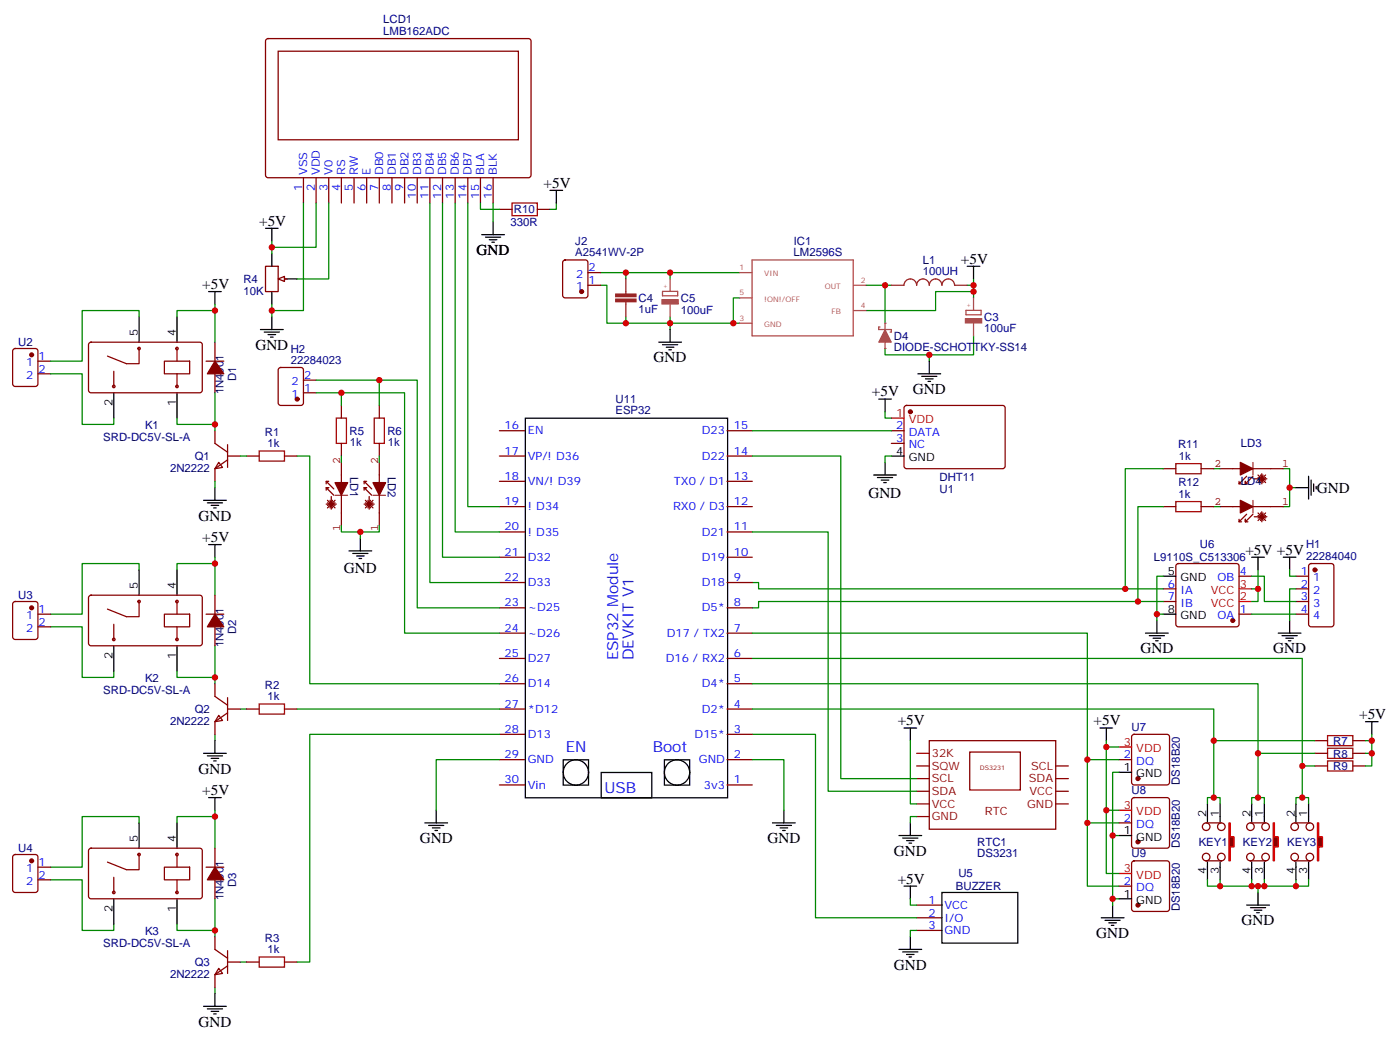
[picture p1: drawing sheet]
<svg xmlns="http://www.w3.org/2000/svg" width="391mm" height="291mm" viewBox="0 0 391 291" stroke-linecap="round" stroke-linejoin="round" font-family="sans-serif">
<g fill="none" stroke="#870000" stroke-width=".35">
<path d="M74.3 11l.5-.2h72.9l.5 .7-.1 37.6-.6 .5-73-.1-.4-.6v-37.4zM77.6 14.3h67v24.7h-67zM84.7 49.6v7M88.2 49.6v7M91.7 49.6v7M95.2 49.6v7M98.8 49.6v7M102.3 49.6v7M105.8 49.6v7M109.4 49.6v7M112.9 49.6v7M116.4 49.6v7"/>
<path d="M119.9 49.6v7M123.5 49.6v7M127 49.6v7M130.5 49.6v7M134.1 49.6v7M137.6 49.6v7M74.1 74.3h3.5v7h-3.5zM78.3 77.8h1.8M3.8 97.4l.4-.2h5.7l.6 .4 .1 9.5-.5 .6-5.9 .1-.6-.5-.1-9.4zM24.9 95.6l.5-.2 30.6 .1 .4 .6v13l-.7 .4h-30.6l-.4-.7v-12.7zM38.8 97.2v4.2h-3.5l-5.3-2.1M49.4 97.2v3.5"/>
<path d="M60 95.4v5.3M10.6 100.7h3.5M10.6 104.2h3.5M31.7 103.5v4.3M45.9 100.7h7v3.5h-7zM49.4 104.2v3.6M57.5 100.7h4.9M60 104.2v5.3M252.5 113.3l.4-.2h27.1l.5 .7-.1 16.5-.6 .4-27.1-.1-.5-.6v-16.2zM60 120.1v3.5l3.5 2.5M61 128.9l1.1 1.5-2.1 .3zM63.5 128.2l-3.5 2.5v3.5"/>
<path d="M63.5 127.2h3.5M63.5 124v6.4M68.8 127.2h3.5M79.4 127.2h3.5M248.7 120.1h3.5M248.7 123.6h3.5M328.3 157.4l.5-.2h16.2l.5 .2 .2 .5v16.2l-.2 .5-.5 .2h-16.2l-.5-.2-.2-.5v-16.2zM365.4 157.4l.4-.2h5.7l.6 .4 .1 16.5-.5 .6-5.9 .1-.6-.5-.1-16.4zM3.8 168l.4-.3h5.7l.6 .5 .1 9.4-.5 .7h-5.9l-.6-.4-.1-9.4zM10.6 171.3h3.5M10.6 174.8h3.5M24.9 166.2l.5-.2h30.6l.4 .7v13l-.7 .4-30.6-.1-.4-.6v-12.7z"/>
<path d="M31.7 174.1v4.2M38.8 167.7v4.3h-3.5l-5.3-2.1M45.9 171.3h7v3.5h-7zM49.4 167.7v3.6M49.4 174.8v3.5M57.5 171.3h4.9M60 166v5.3M60 174.8v5.3M324.6 164.2h3.5M324.6 167.7h3.5M345.7 171.3h3.5M345.7 160.7h3.5"/>
<path d="M361.6 171.3h3.5M361.6 160.7h3.5M361.6 164.2h3.5M361.6 167.7h3.5M60 190.7v3.5l3.5 2.5M61 199.5l1.1 1.4-2.1 .4zM63.5 198.8l-3.5 2.5v3.5M63.5 194.6v6.3M63.5 197.7h3.5M68.8 197.7h3.5M79.4 197.7h3.5M259.3 206.6h35.3v24.6h-35.3z"/>
<path d="M270.6 209.7h14.1v10.6h-14.1zM312.2 211.8h3.5M316 205l.4-.2h9.2l.5 .2 .2 .5v12.7l-.2 .5-.5 .2h-9.2l-.5-.2-.2-.5v-12.7zM3.8 238.5l.4-.2h5.7l.6 .4 .1 9.5-.5 .6-5.9 .1-.6-.5-.1-9.4zM24.9 236.7l.5-.2 30.6 .1 .4 .6v13l-.7 .4h-30.6l-.4-.7v-12.7zM38.8 238.3v4.2h-3.5l-5.3-2.1M49.4 238.3v3.5M60 236.5v5.3M10.6 241.8h3.5M10.6 245.4h3.5M31.7 244.7v4.2M45.9 241.8h7v3.6h-7z"/>
<path d="M49.4 245.4v3.5M57.5 241.8h4.9M60 245.4v5.2M255.8 252.4h7M255.8 255.9h7M255.8 259.5h7M60 261.2v3.6l3.5 2.4M61 270.1l1.1 1.4-2.1 .3zM63.5 269.3l-3.5 2.5v3.5M63.5 265.1v6.4M63.5 268.3h3.5M68.8 268.3h3.5"/>
<path d="M79.4 268.3h3.5"/>
<circle cx="38.8" cy="97.2" r=".35"/>
<circle cx="49.4" cy="97.2" r=".35"/>
<circle cx="31.7" cy="107.8" r=".35"/>
<circle cx="49.4" cy="107.8" r=".35"/>
<circle cx="31.7" cy="178.3" r=".35"/>
<circle cx="38.8" cy="167.7" r=".35"/>
<circle cx="49.4" cy="167.7" r=".35"/>
<circle cx="49.4" cy="178.3" r=".35"/>
<circle cx="38.8" cy="238.3" r=".35"/>
<circle cx="49.4" cy="238.3" r=".35"/>
<circle cx="31.7" cy="248.9" r=".35"/>
<circle cx="49.4" cy="248.9" r=".35"/>
</g>
<g fill="#870000" stroke="#870000" stroke-width=".35">
<path d="M60 100.7l2.4 3.5h-4.5z"/>
<path d="M60 171.3l2.4 3.5h-4.5z"/>
<path d="M60 241.8l2.4 3.6h-4.5z"/>
<circle cx="254" cy="114.8" r=".53"/>
<circle cx="8.8" cy="99" r=".53"/>
<circle cx="8.8" cy="169.5" r=".53"/>
<circle cx="8.8" cy="240.1" r=".53"/>
<circle cx="344" cy="173" r=".53"/>
<circle cx="366.9" cy="158.9" r=".53"/>
<circle cx="317.5" cy="217.1" r=".53"/>
</g>
<path d="M248.7 116.6h3.5M345.7 167.7h3.5M345.7 164.2h3.5M312.2 208.3h3.5" fill="none" stroke="#f00" stroke-width=".35"/>
<g fill="none" stroke="#000" stroke-width=".35">
<path d="M75.8 70.7v3.6M79.4 77.8h3.5M38.8 88.4v7M49.4 88.4v7M58.2 81.3h3.5M60 81.3v3.5M75.8 81.3v3.5M31.7 109.5v7.1M49.4 109.5v7.1M245.2 111.3h3.5M246.9 111.3v3.5M56.8 139.5h6.3"/>
<path d="M60 136v3.5M243.8 132.5h6.3M244.8 133.2h4.3M245.9 133.9h2.1M246.6 134.6h.7M246.9 128.9v3.6M248.7 127.2h3.5M38.8 158.9v7.1M49.4 158.9v7.1M57.9 140.2h4.2M58.2 151.9h3.5M58.9 140.9h2.1"/>
<path d="M59.6 141.6h.7M60 151.9v3.5M324.6 160.7h3.5M324.6 171.3h3.5M31.7 180.1v7M49.4 180.1v7M56.8 210.1h6.3M57.9 210.8h4.2M58.9 211.5h2.1M59.6 212.2h.7M60 206.6v3.5M312.2 215.4h3.5"/>
<path d="M38.8 229.5v7M49.4 229.5v7M58.2 222.4h3.5M60 222.4v3.6M31.7 250.6v7.1M49.4 250.6v7.1M262.8 248.9h21.2v14.1h-21.2zM60 277.1v3.5M56.8 280.6h6.3M57.9 281.3h4.2M58.9 282h2.1M59.6 282.8h.7"/>
</g>
<g fill="none" stroke="#008700" stroke-width=".35">
<path d="M38.8 88.4v-1.8h-15.9v14.1h-8.8M49.4 88.4v-1.8h10.6v8.8M60 84.8v1.8M14.1 104.2h8.8v14.2h8.8v-1.8M60 109.5v8.9h-10.6v-1.8M60 118.4v1.7M246.9 114.8v1.8h1.8M60 134.2v1.8M67 127.2h1.8M248.7 127.2h-1.8v1.7M38.8 158.9v-1.7h-15.9v14.1h-8.8M49.4 158.9v-1.7h10.6v8.8"/>
<path d="M60 155.4v1.8M14.1 174.8h8.8v14.1h8.8v-1.8M60 180.1v8.8h-10.6v-1.8M60 188.9v1.8M67 197.7h1.8M60 204.8v1.8M38.8 229.5v-1.8h-15.9v14.1h-8.8M49.4 229.5v-1.8h10.6v8.8M60 226v1.7M14.1 245.4h8.8v14.1h8.8v-1.8M60 250.6v8.9h-10.6v-1.8M60 259.5v1.7"/>
<path d="M60 275.3v1.8M67 268.3h1.8"/>
</g>
<path d="M72.3 125.8h7.1v2.8h-7.1zM72.3 196.3h7.1v2.8h-7.1zM72.3 266.9h7.1v2.8h-7.1z" fill="none" stroke="#a10000" stroke-width=".35"/>
<path d="M255.8 217.1h3.5M255.8 210.1h3.5M255.8 213.6h3.5M294.6 217.1h3.5M294.6 213.6h3.5M255.8 220.7h3.5M255.8 224.2h3.5M255.8 227.7h3.5M294.6 220.7h3.5M294.6 224.2h3.5" fill="none" stroke="#900" stroke-width=".35"/>
<path d="M77.6 77.8l1.8-.7v1.4z" fill="#f0f0f0" stroke="#870000" stroke-width=".35"/>
<g fill="#850000" stroke="#850000" stroke-width=".35">
<path d="M93.5 134.6h3.5l-1.8 3.5z"/>
<path d="M104.1 134.6h3.5l-1.8 3.5z"/>
</g>
<g fill="none" stroke="#850000" stroke-width=".35">
<path d="M91 136.7v-.7h.7h-.7l2.1 2.1M91 134.2v.7M91.4 139.5l2.1 2.1M91.7 134.2h-.7l2.1 2.1M92.1 139.5l.7 2.1M92.4 138.5v3.5M92.8 139.5l-.7 2.1M93.5 139.5l-2.1 2.1M95.2 128.9v17.7M101.6 136.7v-.7h.7h-.7l2.1 2.1M101.6 134.2v.7M102 139.5l2.1 2.1"/>
<path d="M102.3 134.2h-.7l2.1 2.1M102.7 139.5l.7 2.1M103 138.5v3.5M103.4 139.5l-.7 2.1M104.1 139.5l-2.1 2.1M105.8 128.9v17.7M91 140.6h2.8M91.4 140.2l2.1 .7M93.5 140.2l-2.1 .7M101.6 140.6h2.8M102 140.2l2.1 .7M104.1 140.2l-2.1 .7"/>
</g>
<path d="M93.5 138.1h3.5M104.1 138.1h3.5" fill="none" stroke="#850000" stroke-width=".28"/>
<path d="M77.8 102.7l.5-.2h5.7l.6 .4 .1 9.5-.5 .6-5.9 .1-.6-.5-.1-9.4zM84.7 109.5h3.5M84.7 106h3.5M95.2 113.1v3.5M105.8 113.1v3.5M95.2 123.6v3.6M105.8 123.6v3.6" fill="none" stroke="#870000" stroke-width=".35"/>
<circle cx="82.9" cy="111.3" r=".53" fill="#870000" stroke="#870000" stroke-width=".35"/>
<path d="M93.8 116.6h2.9v7h-2.9zM104.4 116.6h2.8v7h-2.8z" fill="none" stroke="#a10000" stroke-width=".35"/>
<path d="M88.2 109.5h7v3.6M88.2 106h17.6v7.1M95.2 127.2v1.7M105.8 127.2v1.7M95.2 146.6v1.7h10.6v-1.7M100.5 148.3v1.8" fill="none" stroke="#008700" stroke-width=".35"/>
<path d="M97.4 153.6h6.3M98.4 154.3h4.3M99.5 155h2.1M100.2 155.8h.7M100.5 150.1v3.5M336.9 224.2v3.5M340.4 224.2v3.5" fill="none" stroke="#000" stroke-width=".35"/>
<path d="M342.9 229.5h.4v3.9h1v2.8h-1v3.9h-.4z" fill="#870000" stroke="#f00" stroke-width=".35"/>
<g fill="none" stroke="#870000" stroke-width=".35">
<path d="M336.5 229.5h4.3M336.5 240.1h4.3"/>
<circle cx="336.5" cy="230.5" r="1.06"/>
<circle cx="336.5" cy="239" r="1.06"/>
<circle cx="340.8" cy="230.5" r="1.06"/>
<circle cx="340.8" cy="239" r="1.06"/>
</g>
<path d="M336.9 227.7v1.4M340.4 227.7v1.4M349.2 224.2v3.5M352.8 224.2v3.5M336.9 240.4v5M340.4 240.4v5" fill="none" stroke="#000" stroke-width=".35"/>
<path d="M355.2 229.5h.4v3.9h1.1v2.8h-1.1v3.9h-.4z" fill="#870000" stroke="#f00" stroke-width=".35"/>
<g fill="none" stroke="#870000" stroke-width=".35">
<path d="M348.9 229.5h4.2M348.9 240.1h4.2"/>
<circle cx="348.9" cy="230.5" r="1.06"/>
<circle cx="348.9" cy="239" r="1.06"/>
<circle cx="353.1" cy="230.5" r="1.06"/>
<circle cx="353.1" cy="239" r="1.06"/>
</g>
<path d="M349.2 227.7v1.4M352.8 227.7v1.4M361.6 224.2v3.5M365.1 224.2v3.5M349.2 240.4v5M352.8 240.4v5" fill="none" stroke="#000" stroke-width=".35"/>
<path d="M367.6 229.5h.3v3.9h1.1v2.8h-1.1v3.9h-.3z" fill="#870000" stroke="#f00" stroke-width=".35"/>
<g fill="none" stroke="#870000" stroke-width=".35">
<path d="M139.3 58.4h3.6M149.9 58.4h3.6M366.9 206.6h3.5M366.9 210.1h3.5M366.9 213.6h3.5M377.5 206.6h3.5M377.5 210.1h3.5M377.5 213.6h3.5M312.2 229.5h3.5M316 222.6l.4-.2h9.2l.5 .2 .2 .5v12.7l-.2 .5-.5 .2h-9.2l-.5-.2-.2-.5v-12.7zM361.2 229.5h4.3M312.2 247.1h3.5"/>
<path d="M316 240.3l.4-.2h9.2l.5 .2 .2 .5v12.7l-.2 .5-.5 .2h-9.2l-.5-.3-.2-.4v-12.7zM361.2 240.1h4.3"/>
<circle cx="361.2" cy="230.5" r="1.06"/>
<circle cx="361.2" cy="239" r="1.06"/>
<circle cx="365.5" cy="230.5" r="1.06"/>
<circle cx="365.5" cy="239" r="1.06"/>
</g>
<g fill="none" stroke="#000" stroke-width=".35">
<path d="M153.5 53.1h3.5M155.2 53.1v3.5M74.1 63.7h3.5M75.8 63.7v3.5M134.4 65.4h6.4M135.5 66.1h4.2M136.5 66.9h2.1M137.2 67.6h.7M137.6 61.9v3.5M72.7 91.9h6.3M73.7 92.6h4.3M74.8 93.3h2.1"/>
<path d="M75.5 94h.7M75.8 88.4v3.5M183.8 95.4h6.3M184.9 96.1h4.2M185.9 96.8h2.1M186.6 97.5h.7M187 91.9v3.5M256.1 104.2h6.4M257.2 105h4.2M258.2 105.7h2.1M258.9 106.4h.7M259.3 100.7v3.5"/>
<path d="M349.2 155.4h3.6M351 155.4v3.5M358.1 155.4h3.5M359.8 155.4v3.5M319.6 176.6h6.4M320.7 177.3h4.2M321.7 178h2.1M322.4 178.7h.7M322.8 173v3.6M356.7 176.6h6.3M357.7 177.3h4.2M358.8 178h2.1"/>
<path d="M359.5 178.7h.7M359.8 173v3.6M252.2 203h3.6M254 203v3.6M306.9 203h3.5M308.7 203v3.6M381 201.3h3.5M382.8 201.3v3.5M250.8 233h6.4M251.9 233.7h4.2M252.9 234.4h2.2M253.6 235.1h.8"/>
<path d="M254 229.5v3.5M312.2 233h3.5M361.6 227.7v1.4M365.1 227.7v1.4M252.2 247.1h3.6M254 247.1v3.5M307.3 255.9h6.3M308.3 256.6h4.3M309.4 257.4h2.1M310.1 258.1h.7M310.4 252.4v3.5M312.2 250.6h3.5"/>
<path d="M347.8 252.4h6.4M348.9 253.1h4.2M350 253.8h2.1M350.7 254.5h.7M351 248.9v3.5M361.6 240.4v5M365.1 240.4v5M250.8 264.8h6.4M251.9 265.5h4.2M252.9 266.2h2.2M253.6 266.9h.8M254 261.2v3.6"/>
</g>
<g fill="none" stroke="#008700" stroke-width=".35">
<path d="M84.7 56.6v30h-8.9M88.2 56.6v12.4h-12.4M91.7 56.6v21.2h-8.8M134.1 56.6v1.8h5.2M137.6 56.6v5.3M155.2 56.6v1.8h-1.7M167.6 79.6h1.7v10.5h5.3M167.6 76h7M174.6 77.8v-1.8h12.4v1.8M187 76h19.4M241.7 79.6h5.2v10.5M246.9 79.6h1.8"/>
<path d="M269.9 79.6h1.7v3.5M271.6 77.8v1.8M174.6 88.4v1.7h12.4v-1.7M204.6 90.1h-17.6v1.8M206.4 83.1h-1.8v7h1.8M259.3 99v1.7M271.6 93.7v5.3h-24.7v-1.8M271.6 81.3h-10.5v5.3h-19.4M351 158.9v5.3M359.8 158.9v1.8h1.8M209.9 162.5h1.8v1.7h112.9M322.8 171.3v1.7"/>
<path d="M324.6 160.7h-1.8v10.6h1.8M324.6 167.7h-112.9v1.8h-1.8M349.2 164.2h1.8v3.5h-1.8M349.2 160.7h3.6v7h8.8M349.2 171.3h12.4M361.6 164.2h-1.8v8.8M209.9 204.8h17.6v51.1h28.3M254 206.6v17.6h1.8M308.7 206.6v1.7M312.2 208.3h-3.5v17.7h3.5M312.2 215.4h-1.8v17.6h1.8M312.2 211.8h-8.8v17.7h8.8"/>
<path d="M366.9 206.6h-28.2v15.8M366.9 210.1h-15.9v12.3M366.9 213.6h-3.5v8.8M381 206.6h1.8v7h-1.8M381 210.1h1.8M382.8 204.8v1.8M255.8 227.7h-1.8v1.8M303.4 229.5v17.6h8.8M308.7 226v17.6h3.5M310.4 233v17.6h1.8M336.9 224.2v-1.8h3.5v1.8M349.2 224.2v-1.8h3.6v1.8"/>
<path d="M361.6 224.2v-1.8h3.5v1.8M254 250.6v1.8h1.8M255.8 259.5h-1.8v1.7M310.4 250.6v1.8M336.9 245.4v1.7h3.5v-1.7M349.2 245.4v1.7h-8.8M351 247.1v1.8M352.8 245.4v1.7h-3.6M361.6 245.4v1.7h-8.8M365.1 245.4v1.7h-3.5"/>
</g>
<path d="M142.9 56.6h7v3.5h-7zM370.4 205.1h7.1v2.9h-7.1zM370.4 208.7h7.1v2.8h-7.1zM370.4 212.2h7.1v2.8h-7.1z" fill="none" stroke="#a10000" stroke-width=".35"/>
<g fill="#870000" stroke="#870000" stroke-width=".35">
<circle cx="317.5" cy="234.8" r=".53"/>
<circle cx="317.5" cy="252.4" r=".53"/>
</g>
<path d="M312.2 226h3.5M312.2 243.6h3.5" fill="none" stroke="#f00" stroke-width=".35"/>
<path d="M248.7 79.6h3.5a1.76 1.76 0 0 1 1.8-1.8 1.76 1.76 0 0 1 1.8 1.8 1.76 1.76 0 0 1 1.7-1.8 1.76 1.76 0 0 1 1.8 1.8 1.76 1.76 0 0 1 1.8-1.8 1.76 1.76 0 0 1 1.7 1.8 1.76 1.76 0 0 1 1.8-1.8 1.76 1.76 0 0 1 1.7 1.8h3.6" fill="none" stroke="#8c2424" stroke-width=".35"/>
<path d="M206.4 76h3.4M209.8 72.5h28.3v21.2h-28.3zM238.2 79.6h3.5M206.4 83.1h3.4M206.4 90.1h3.4M238.2 86.6h3.5M245.5 91.2h-.3v.7h3.5v.7h-.3M246.9 90.1v1.8M246.9 95.4v1.8" fill="none" stroke="#a64a4a" stroke-width=".35"/>
<g fill="#a64a4a">
<circle cx="246.9" cy="97.2" r=".18"/>
<circle cx="246.9" cy="90.1" r=".18"/>
</g>
<g fill="#a64a4a" stroke="#a64a4a" stroke-width=".28">
<path d="M246.9 91.9l1.8 3.5h-3.5z"/>
<path d="M184.7 83.6h4.6v1.2h-4.6z"/>
<path d="M269.3 88.8h4.6v1.3h-4.6z"/>
</g>
<path d="M187 77.8v3.5M184.9 81.3h4.2v1.2h-4.2zM187 84.9v3.5M269.5 86.6h4.3v1.2h-4.3zM271.6 83.1v3.5M271.6 90.2v3.5" fill="none" stroke="#a64a4a" stroke-width=".35"/>
<path d="M174.6 77.8v4.2M174.6 84.1v4.3" fill="none" stroke="#8c2424" stroke-width=".35"/>
<g fill="#8c2424" stroke="#8c2424" stroke-width=".35">
<path d="M171.8 83.4h5.6v.7h-5.6z"/>
<path d="M171.8 82h5.6v.7h-5.6z"/>
</g>
<g fill="none" stroke="#870000" stroke-width=".35">
<path d="M157.2 72.7l.5-.2h5.6l.7 .4v9.5l-.4 .6-5.9 .1-.7-.5v-9.4zM164 79.6h3.6M164 76h3.6M139.3 120.1h7.1M139.3 127.2h7.1M139.3 134.2h7.1M202.8 120.1h7.1M202.8 127.2h7.1M202.8 134.2h7.1M324.6 130.7h3.5M335.1 130.7h3.6M139.3 141.3h7.1"/>
<path d="M139.3 148.3h7.1M139.3 155.4h7.1M202.8 141.3h7.1M202.8 148.3h7.1M202.8 155.4h7.1M324.6 141.3h3.5M335.1 141.3h3.6M139.3 162.5h7.1M139.3 169.5h7.1M139.3 176.6h7.1M202.8 162.5h7.1M202.8 169.5h7.1"/>
<path d="M202.8 176.6h7.1M139.3 183.6h7.1M139.3 190.7h7.1M139.3 197.7h7.1M202.8 183.6h7.1M202.8 190.7h7.1M202.8 197.7h7.1M139.3 204.8h7.1M139.3 211.8h7.1M139.3 218.9h7.1M202.8 204.8h7.1M202.8 211.8h7.1"/>
<path d="M202.8 218.9h7.1"/>
</g>
<circle cx="162.3" cy="81.3" r=".53" fill="#870000" stroke="#870000" stroke-width=".35"/>
<g fill="none" stroke="#008700" stroke-width=".35">
<path d="M119.9 56.6v105.9h19.4M123.5 56.6v98.8h15.8M127 56.6v91.7h12.3M130.5 56.6v84.7h8.8M75.8 67.2v3.5M75.8 84.8v3.6M95.2 109.5h17.7v67.1h26.4M105.8 106h10.6v63.5h22.9M82.9 127.2h3.5v63.5h52.9M209.9 127.2h24.7v89.9h21.2M209.9 120.1h38.8M324.6 130.7h-10.6v33.5"/>
<path d="M338.7 130.7h1.7M358.1 130.7h1.7v10.6h-1.7M359.8 136h1.8M209.9 148.3h21.2v72.4h24.7M324.6 141.3h-7.1v26.4M338.7 141.3h1.7M209.9 176.6h93.5v35.2M82.9 197.7h56.4M209.9 197.7h128.8v8.9M209.9 190.7h141.1v19.4M209.9 183.6h153.5v30M139.3 211.8h-17.6v14.2"/>
<path d="M139.3 204.8h-52.9v63.5h-3.5M209.9 211.8h8.8v14.2"/>
</g>
<g fill="none" stroke="#000" stroke-width=".35">
<path d="M269.9 74.3h3.5M271.6 74.3v3.5M146.6 116.6h56.4v105.9h-56.4zM361.6 136h3.5M365.1 132.8v6.4M365.8 133.9v4.2M366.5 134.9v2.2M367.2 135.6v.7M157.2 211.9h7v7.1h-7zM167.7 215.4h14.2v7.1h-14.2zM185.4 211.9h7v7.1h-7zM118.5 229.5h6.4"/>
<path d="M119.6 230.2h4.2M120.6 230.9h2.2M121.4 231.6h.7M121.7 226v3.5M215.5 229.5h6.4M216.6 230.2h4.2M217.7 230.9h2.1M218.4 231.6h.7M218.7 226v3.5"/>
<circle cx="160.7" cy="215.4" r="3.5"/>
<circle cx="188.9" cy="215.4" r="3.5"/>
</g>
<g fill="#850000" stroke="#850000" stroke-width=".35">
<path d="M346.1 128.9l3.5 1.8-3.5 1.8z"/>
<path d="M346.1 139.5l3.5 1.8-3.5 1.8z"/>
</g>
<g fill="none" stroke="#850000" stroke-width=".35">
<path d="M340.4 130.7h17.7M345.7 134.9h.7M347.8 132.8l-2.1 2.1v-.7M349.6 132.8l-2.1 2.1v-.7v.7h.7M350 133.5h3.5M351 133.2l2.1 .7M351 132.5l2.1 2.1M351.7 132.5l.7 2.1M352.1 132.1v2.8M352.4 132.5l-.7 2.1M353.1 132.5l-2.1 2.1M353.1 133.2l-2.1 .7"/>
<path d="M340.4 141.3h17.7M345.7 145.5h.7M347.8 143.4l-2.1 2.1v-.7M349.6 143.4l-2.1 2.1v-.7v.7h.7M350 144.1h3.5M351 143.8l2.1 .7M351 143.1l2.1 2.1M351.7 143.1l.7 2.1M352.1 142.7v2.8M352.4 143.1l-.7 2.1M353.1 143.1l-2.1 2.1M353.1 143.8l-2.1 .7"/>
</g>
<path d="M349.6 128.9v3.6M349.6 139.5v3.6" fill="none" stroke="#850000" stroke-width=".28"/>
<path d="M328.1 129.3h7v2.8h-7zM328.1 139.9h7v2.8h-7z" fill="none" stroke="#a10000" stroke-width=".35"/>
<g fill="#c00">
<circle cx="60" cy="118.4" r=".88"/>
<circle cx="60" cy="188.9" r=".88"/>
<circle cx="60" cy="259.5" r=".88"/>
<circle cx="60" cy="227.7" r=".88"/>
<circle cx="60" cy="157.2" r=".88"/>
<circle cx="60" cy="86.6" r=".88"/>
<circle cx="100.5" cy="148.3" r=".88"/>
<circle cx="340.4" cy="247.1" r=".88"/>
<circle cx="349.3" cy="247.1" r=".88"/>
<circle cx="352.8" cy="247.1" r=".88"/>
<circle cx="361.6" cy="247.1" r=".88"/>
<circle cx="351" cy="247.1" r=".88"/>
<circle cx="338.7" cy="222.4" r=".88"/>
<circle cx="351" cy="222.4" r=".88"/>
<circle cx="363.4" cy="222.4" r=".88"/>
<circle cx="382.8" cy="210.1" r=".88"/>
<circle cx="382.8" cy="206.6" r=".88"/>
<circle cx="322.8" cy="171.3" r=".88"/>
<circle cx="351" cy="164.2" r=".88"/>
<circle cx="308.7" cy="226" r=".88"/>
<circle cx="310.4" cy="233" r=".88"/>
<circle cx="308.7" cy="208.3" r=".88"/>
<circle cx="310.4" cy="250.6" r=".88"/>
<circle cx="271.6" cy="79.6" r=".88"/>
<circle cx="259.3" cy="99" r=".88"/>
<circle cx="271.6" cy="81.3" r=".88"/>
<circle cx="246.9" cy="79.6" r=".88"/>
<circle cx="204.6" cy="90.1" r=".88"/>
<circle cx="187" cy="90.1" r=".88"/>
<circle cx="187" cy="76" r=".88"/>
<circle cx="174.6" cy="90.1" r=".88"/>
<circle cx="174.6" cy="76" r=".88"/>
<circle cx="359.8" cy="136" r=".88"/>
<circle cx="338.7" cy="206.6" r=".88"/>
<circle cx="351" cy="210.1" r=".88"/>
<circle cx="363.4" cy="213.6" r=".88"/>
<circle cx="303.4" cy="229.5" r=".88"/>
<circle cx="303.4" cy="211.8" r=".88"/>
<circle cx="105.8" cy="106" r=".88"/>
<circle cx="95.3" cy="109.5" r=".88"/>
<circle cx="317.5" cy="167.7" r=".88"/>
<circle cx="314" cy="164.2" r=".88"/>
<circle cx="75.8" cy="69" r=".88"/>
<circle cx="75.8" cy="86.6" r=".88"/>
</g>
<g font-size="4.2">
<text x="151.7" y="52.4">+5V</text>
<text x="72.3" y="63">+5V</text>
<text x="133" y="71.1">GND</text>
<text x="268.1" y="73.6">+5V</text>
<text x="56.4" y="80.6">+5V</text>
<text x="71.3" y="97.5">GND</text>
<text x="182.4" y="101.1">GND</text>
<text x="243.3" y="110.4">+5V</text>
<text x="254.7" y="109.9">GND</text>
<text x="367.4" y="137.4">GND</text>
<text x="242.3" y="139">GND</text>
<text x="55.4" y="145.2">GND</text>
<text x="56.4" y="151.2">+5V</text>
<text x="347.5" y="154.7">+5V +5V</text>
<text x="96" y="159.7">GND</text>
<text x="318.2" y="182.2">GND</text>
<text x="355.2" y="182.2">GND</text>
<text x="250.5" y="202.3">+5V</text>
<text x="305.2" y="202.3">+5V</text>
<text x="379.2" y="200.6">+5V</text>
<text x="55.4" y="215.7">GND</text>
<text x="56.4" y="221.7">+5V</text>
<text x="117.1" y="235.1">GND</text>
<text x="214.1" y="235.1">GND</text>
<text x="249.4" y="238.7">GND</text>
<text x="250.5" y="246.4">+5V</text>
<text x="305.9" y="261.6">GND</text>
<text x="346.4" y="258.1">GND</text>
<text x="249.4" y="270.4">GND</text>
<text x="55.4" y="286.3">GND</text>
</g>
<g font-size="4.2" fill="#00f">
<text x="172.5" y="184.2" transform="rotate(-90 172.5 184.2)">ESP32 Module</text>
<text x="176.7" y="184.2" transform="rotate(-90 176.7 184.2)">DEVKIT V1</text>
<text x="157.8" y="209.7">EN</text>
<text x="182.1" y="209.7">Boot</text>
<text x="168.6" y="221">USB</text>
</g>
<g font-size="3.2" fill="#000080">
<text x="106.9" y="9.7">LMB162ADC</text>
<text x="106.9" y="6.5">LCD1</text>
<text x="143.4" y="59.5">R10</text>
<text x="142.5" y="63.1">330R</text>
<text x="160.5" y="71.4">A2541WV-2P</text>
<text x="160.5" y="68.3">J2</text>
<text x="221.4" y="71.4">LM2596S</text>
<text x="221.5" y="68.3">IC1</text>
<text x="257.5" y="76.7">100UH</text>
<text x="257.5" y="73.6">L1</text>
<text x="67.9" y="82.1">10K</text>
<text x="67.9" y="78.9">R4</text>
<text x="178.2" y="87.3">1uF</text>
<text x="178.2" y="84.1">C4</text>
<text x="190" y="87.4">100uF</text>
<text x="190" y="84.2">C5</text>
<text x="274.6" y="89.5">C3</text>
<text x="249.4" y="94.7">D4</text>
<text x="274.6" y="92.7">100uF</text>
<text x="5.1" y="96.6">U2</text>
<text x="81.1" y="101.4">22284023</text>
<text x="81.1" y="98.5">H2</text>
<text x="249.4" y="97.9">DIODE-SCHOTTKY-SS14</text>
<text x="65.9" y="106.4" transform="rotate(-90 65.9 106.4)">D1</text>
<text x="62.4" y="110" transform="rotate(-90 62.4 110)">1N4001</text>
<text x="171.7" y="112.4">U11</text>
<text x="40.5" y="119.5">K1</text>
<text x="171.7" y="115.6">ESP32</text>
<text x="28.8" y="123">SRD-DC5V-SL-A</text>
<text x="73.9" y="121.6">R1</text>
<text x="74.6" y="124.7">1k</text>
<text x="97.5" y="121.3">R5</text>
<text x="97.6" y="124.5">1k</text>
<text x="108.1" y="121.3">R6</text>
<text x="108.2" y="124.5">1k</text>
<text x="328.7" y="125.1">R11</text>
<text x="346.2" y="124.7">LD3</text>
<text x="47.4" y="131.5">2N2222</text>
<text x="54.3" y="128.3">Q1</text>
<text x="329" y="128.2">1k</text>
<text x="97.7" y="133" transform="rotate(90 97.7 133)">LD1</text>
<text x="108.2" y="133" transform="rotate(90 108.2 133)">LD2</text>
<text x="262.1" y="134.2">DHT11</text>
<text x="262.1" y="137.4">U1</text>
<text x="328.8" y="135.6">R12</text>
<text x="346.2" y="135.3">LD4</text>
<text x="328.8" y="138.8">1k</text>
<text x="334.8" y="152.9">U6</text>
<text x="364.4" y="152.9">H1</text>
<text x="322" y="156.6">L9110S_C513306</text>
<text x="364.4" y="156.1">22284040</text>
<text x="5.1" y="167.2">U3</text>
<text x="65.9" y="176.9" transform="rotate(-90 65.9 176.9)">D2</text>
<text x="62.4" y="180.6" transform="rotate(-90 62.4 180.6)">1N4001</text>
<text x="40.5" y="190.1">K2</text>
<text x="28.8" y="193.6">SRD-DC5V-SL-A</text>
<text x="73.9" y="192.1">R2</text>
<text x="74.6" y="195.3">1k</text>
<text x="47.4" y="202.1">2N2222</text>
<text x="54.3" y="198.9">Q2</text>
<text x="315.8" y="203.8">U7</text>
<text x="372" y="207.7">R7</text>
<text x="372" y="211.3">R8</text>
<text x="372" y="214.7">R9</text>
<text x="315.8" y="221.4">U8</text>
<text x="329.2" y="218.9" transform="rotate(-90 329.2 218.9)">DS18B20</text>
<text x="5.1" y="237.7">U4</text>
<text x="272.7" y="239.1">DS3231</text>
<text x="272.7" y="235.9">RTC1</text>
<text x="315.8" y="239.1">U9</text>
<text x="329.2" y="236.5" transform="rotate(-90 329.2 236.5)">DS18B20</text>
<text x="334.5" y="235.9">KEY1</text>
<text x="346.8" y="235.9">KEY2</text>
<text x="359.2" y="235.9">KEY3</text>
<text x="267.4" y="244.7">U5</text>
<text x="62.4" y="251.1" transform="rotate(-90 62.4 251.1)">1N4001</text>
<text x="65.9" y="247.5" transform="rotate(-90 65.9 247.5)">D3</text>
<text x="266.7" y="248.3">BUZZER</text>
<text x="329.2" y="254.2" transform="rotate(-90 329.2 254.2)">DS18B20</text>
<text x="40.5" y="260.6">K3</text>
<text x="73.9" y="262.7">R3</text>
<text x="28.8" y="264.1">SRD-DC5V-SL-A</text>
<text x="54.3" y="269.4">Q3</text>
<text x="74.6" y="265.8">1k</text>
<text x="47.4" y="272.6">2N2222</text>
</g>
<g font-size="3.2" fill="#00f">
<text x="84.3" y="53.3" transform="rotate(-90 84.3 53.3)">1</text>
<text x="85.7" y="48.9" transform="rotate(-90 85.7 48.9)">VSS</text>
<text x="87.8" y="53.3" transform="rotate(-90 87.8 53.3)">2</text>
<text x="89.3" y="48.9" transform="rotate(-90 89.3 48.9)">VDD</text>
<text x="91.4" y="53.3" transform="rotate(-90 91.4 53.3)">3</text>
<text x="92.8" y="48.9" transform="rotate(-90 92.8 48.9)">V0</text>
<text x="94.9" y="53.3" transform="rotate(-90 94.9 53.3)">4</text>
<text x="96.3" y="48.9" transform="rotate(-90 96.3 48.9)">RS</text>
<text x="98.4" y="53.3" transform="rotate(-90 98.4 53.3)">5</text>
<text x="99.8" y="48.9" transform="rotate(-90 99.8 48.9)">RW</text>
<text x="102" y="53.3" transform="rotate(-90 102 53.3)">6</text>
<text x="103.4" y="48.9" transform="rotate(-90 103.4 48.9)">E</text>
<text x="105.5" y="53.3" transform="rotate(-90 105.5 53.3)">7</text>
<text x="106.9" y="48.9" transform="rotate(-90 106.9 48.9)">DB0</text>
<text x="109" y="53.3" transform="rotate(-90 109 53.3)">8</text>
<text x="110.4" y="48.9" transform="rotate(-90 110.4 48.9)">DB1</text>
<text x="112.5" y="53.3" transform="rotate(-90 112.5 53.3)">9</text>
<text x="113.9" y="48.9" transform="rotate(-90 113.9 48.9)">DB2</text>
<text x="117.5" y="48.9" transform="rotate(-90 117.5 48.9)">DB3</text>
<text x="121" y="48.9" transform="rotate(-90 121 48.9)">DB4</text>
<text x="124.5" y="48.9" transform="rotate(-90 124.5 48.9)">DB5</text>
<text x="128.1" y="48.9" transform="rotate(-90 128.1 48.9)">DB6</text>
<text x="131.6" y="48.9" transform="rotate(-90 131.6 48.9)">DB7</text>
<text x="135.1" y="48.9" transform="rotate(-90 135.1 48.9)">BLA</text>
<text x="138.6" y="48.9" transform="rotate(-90 138.6 48.9)">BLK</text>
<text x="116.1" y="55.4" transform="rotate(-90 116.1 55.4)">10</text>
<text x="119.6" y="55.4" transform="rotate(-90 119.6 55.4)">11</text>
<text x="123.1" y="55.4" transform="rotate(-90 123.1 55.4)">12</text>
<text x="126.6" y="55.4" transform="rotate(-90 126.6 55.4)">13</text>
<text x="130.2" y="55.4" transform="rotate(-90 130.2 55.4)">14</text>
<text x="133.7" y="55.4" transform="rotate(-90 133.7 55.4)">15</text>
<text x="137.2" y="55.4" transform="rotate(-90 137.2 55.4)">16</text>
<text x="160.7" y="77.4">2</text>
<text x="164.2" y="75.7">2</text>
<text x="160.7" y="81">1</text>
<text x="164.2" y="79.2">1</text>
<text x="10.8" y="100.4">1</text>
<text x="7.3" y="102.1">1</text>
<text x="7.3" y="105.7">2</text>
<text x="10.8" y="103.9">2</text>
<text x="81.3" y="107.4">2</text>
<text x="84.8" y="105.7">2</text>
<text x="81.3" y="110.9">1</text>
<text x="84.8" y="109.2">1</text>
<text x="140.8" y="119.7">16</text>
<text x="204.8" y="119.7">15</text>
<text x="250" y="119.8">2</text>
<text x="147.3" y="121.1">EN</text>
<text x="195.8" y="121.1">D23</text>
<text x="250" y="123.3">3</text>
<text x="253.5" y="121.5">DATA</text>
<text x="253.5" y="125.1">NC</text>
<text x="140.8" y="126.8">17</text>
<text x="147.3" y="128.2">VP/! D36</text>
<text x="195.8" y="128.2">D22</text>
<text x="204.8" y="126.8">14</text>
<text x="140.8" y="133.8">18</text>
<text x="147.3" y="135.2">VN/! D39</text>
<text x="188" y="135.2">TX0 / D1</text>
<text x="204.8" y="133.8">13</text>
<text x="140.8" y="140.9">19</text>
<text x="147.3" y="142.3">! D34</text>
<text x="187.8" y="142.3">RX0 / D3</text>
<text x="204.8" y="140.9">12</text>
<text x="140.8" y="147.9">20</text>
<text x="147.3" y="149.3">! D35</text>
<text x="195.8" y="149.3">D21</text>
<text x="204.8" y="147.9">11</text>
<text x="140.8" y="155">21</text>
<text x="204.8" y="155">10</text>
<text x="147.3" y="156.4">D32</text>
<text x="195.8" y="156.4">D19</text>
<text x="345.9" y="160.3">4</text>
<text x="362.9" y="160.3">1</text>
<text x="140.8" y="162">22</text>
<text x="147.3" y="163.5">D33</text>
<text x="195.8" y="163.5">D18</text>
<text x="204.8" y="162">9</text>
<text x="325.9" y="163.9">6</text>
<text x="325.9" y="167.4">7</text>
<text x="329.4" y="165.6">IA</text>
<text x="339.7" y="162.1">OB</text>
<text x="362.9" y="163.9">2</text>
<text x="362.9" y="167.4">3</text>
<text x="366.4" y="162.1">1</text>
<text x="366.4" y="165.6">2</text>
<text x="7.3" y="172.7">1</text>
<text x="10.8" y="170.9">1</text>
<text x="140.8" y="169.1">23</text>
<text x="147.3" y="170.5">~D25</text>
<text x="195.8" y="170.5">D5*</text>
<text x="204.8" y="169.1">8</text>
<text x="329.4" y="169.2">IB</text>
<text x="339.7" y="172.7">OA</text>
<text x="345.9" y="170.9">1</text>
<text x="362.9" y="170.9">4</text>
<text x="366.4" y="169.2">3</text>
<text x="366.4" y="172.7">4</text>
<text x="7.3" y="176.2">2</text>
<text x="10.8" y="174.4">2</text>
<text x="140.8" y="176.2">24</text>
<text x="147.3" y="177.6">~D26</text>
<text x="186" y="177.6">D17 / TX2</text>
<text x="204.8" y="176.2">7</text>
<text x="140.8" y="183.2">25</text>
<text x="147.3" y="184.6">D27</text>
<text x="185.8" y="184.6">D16 / RX2</text>
<text x="204.8" y="183.2">6</text>
<text x="140.8" y="190.3">26</text>
<text x="147.3" y="191.7">D14</text>
<text x="195.8" y="191.7">D4*</text>
<text x="204.8" y="190.3">5</text>
<text x="140.8" y="197.3">27</text>
<text x="204.8" y="197.3">4</text>
<text x="147.3" y="198.7">*D12</text>
<text x="195.8" y="198.7">D2*</text>
<text x="140.8" y="204.4">28</text>
<text x="147.3" y="205.8">D13</text>
<text x="193.8" y="205.8">D15*</text>
<text x="204.8" y="204.4">3</text>
<text x="140.8" y="211.4">29</text>
<text x="147.3" y="212.8">GND</text>
<text x="195" y="212.8">GND</text>
<text x="204.8" y="211.4">2</text>
<text x="313.5" y="211.5">2</text>
<text x="317" y="213.3">DQ</text>
<text x="140.8" y="218.5">30</text>
<text x="147.3" y="219.9">Vin</text>
<text x="196.4" y="219.9">3v3</text>
<text x="204.8" y="218.5">1</text>
<text x="313.5" y="229.1">2</text>
<text x="317" y="230.9">DQ</text>
<text x="7.3" y="243.2">1</text>
<text x="10.8" y="241.5">1</text>
<text x="10.8" y="245">2</text>
<text x="7.3" y="246.8">2</text>
<text x="313.5" y="246.8">2</text>
<text x="317" y="248.5">DQ</text>
<text x="259" y="252.1">1</text>
<text x="259" y="255.6">2</text>
<text x="263.5" y="253.5">VCC</text>
<text x="263.5" y="257">I/O</text>
<text x="259" y="259.1">3</text>
<text x="263.5" y="260.5">GND</text>
</g>
<g font-size="3.2">
<text x="38.5" y="93.7" transform="rotate(-90 38.5 93.7)">5</text>
<text x="49" y="93.7" transform="rotate(-90 49 93.7)">4</text>
<text x="31.4" y="113.3" transform="rotate(-90 31.4 113.3)">2</text>
<text x="49" y="113.3" transform="rotate(-90 49 113.3)">1</text>
<text x="250" y="126.8">4</text>
<text x="253.5" y="128.6">GND</text>
<text x="325.9" y="160.3">5</text>
<text x="38.5" y="164.2" transform="rotate(-90 38.5 164.2)">5</text>
<text x="49" y="164.2" transform="rotate(-90 49 164.2)">4</text>
<text x="329.4" y="162.1">GND</text>
<text x="325.9" y="170.9">8</text>
<text x="329.4" y="172.7">GND</text>
<text x="31.4" y="183.9" transform="rotate(-90 31.4 183.9)">2</text>
<text x="49" y="183.9" transform="rotate(-90 49 183.9)">1</text>
<text x="313.5" y="215">1</text>
<text x="317" y="216.8">GND</text>
<text x="336.5" y="227.7" transform="rotate(-90 336.5 227.7)">2</text>
<text x="340.1" y="227.7" transform="rotate(-90 340.1 227.7)">1</text>
<text x="348.9" y="227.7" transform="rotate(-90 348.9 227.7)">2</text>
<text x="352.4" y="227.7" transform="rotate(-90 352.4 227.7)">1</text>
<text x="361.2" y="227.7" transform="rotate(-90 361.2 227.7)">2</text>
<text x="364.8" y="227.7" transform="rotate(-90 364.8 227.7)">1</text>
<text x="313.5" y="232.7">1</text>
<text x="38.5" y="234.8" transform="rotate(-90 38.5 234.8)">5</text>
<text x="49" y="234.8" transform="rotate(-90 49 234.8)">4</text>
<text x="317" y="234.4">GND</text>
<text x="336.5" y="243.8" transform="rotate(-90 336.5 243.8)">4</text>
<text x="340.1" y="243.8" transform="rotate(-90 340.1 243.8)">3</text>
<text x="348.9" y="243.8" transform="rotate(-90 348.9 243.8)">4</text>
<text x="352.4" y="243.8" transform="rotate(-90 352.4 243.8)">3</text>
<text x="361.2" y="243.8" transform="rotate(-90 361.2 243.8)">4</text>
<text x="364.8" y="243.8" transform="rotate(-90 364.8 243.8)">3</text>
<text x="313.5" y="250.3">1</text>
<text x="31.4" y="254.4" transform="rotate(-90 31.4 254.4)">2</text>
<text x="49" y="254.4" transform="rotate(-90 49 254.4)">1</text>
<text x="317" y="252.1">GND</text>
</g>
<g font-size="3.2" fill="#f00">
<text x="250" y="116.2">1</text>
<text x="253.5" y="118">VDD</text>
<text x="337.8" y="165.6">VCC</text>
<text x="345.9" y="167.4">2</text>
<text x="345.9" y="163.9">3</text>
<text x="337.8" y="169.2">VCC</text>
<text x="313.5" y="208">3</text>
<text x="317" y="209.7">VDD</text>
<text x="313.5" y="225.6">3</text>
<text x="317" y="227.4">VDD</text>
<text x="313.5" y="243.2">3</text>
<text x="317" y="245">VDD</text>
</g>
<g font-size="3.2" fill="#840000">
<text x="94.9" y="129.3" transform="rotate(-90 94.9 129.3)">2</text>
<text x="105.5" y="129.3" transform="rotate(-90 105.5 129.3)">2</text>
<text x="338.9" y="130.4">2</text>
<text x="357.7" y="130.4">1</text>
<text x="338.9" y="140.9">2</text>
<text x="357.7" y="140.9">1</text>
<text x="94.9" y="148.1" transform="rotate(-90 94.9 148.1)">1</text>
<text x="105.5" y="148.1" transform="rotate(-90 105.5 148.1)">1</text>
</g>
<g font-size="3.2" fill="#900">
<text x="260" y="211.1">32K</text>
<text x="260" y="214.7">SQW</text>
<text x="287.7" y="214.7">SCL</text>
<text x="260" y="221.7">SDA</text>
<text x="260" y="218.2">SCL</text>
<text x="287.1" y="218.2">SDA</text>
<text x="287.3" y="221.7">VCC</text>
<text x="260" y="225.2">VCC</text>
<text x="286.6" y="225.2">GND</text>
<text x="260" y="228.8">GND</text>
</g>
<text font-size="3.2" fill="#800" x="274.8" y="227.4">RTC</text>
<g font-size="2.1" fill="#a54b4b">
<text x="206.4" y="75.3">1</text>
<text x="213.3" y="77.1">VIN</text>
<text x="206.4" y="82.4">5</text>
<text x="230.1" y="80.6">OUT</text>
<text x="240.2" y="78.9">2</text>
<text x="206.4" y="89.4">3</text>
<text x="213.3" y="84.1">!ON!/OFF</text>
<text x="232" y="87.6">FB</text>
<text x="240.2" y="85.9">4</text>
<text x="213.3" y="91.2">GND</text>
</g>
<g font-size="1.8" fill="#a54b4b">
<text x="186.2" y="80.7" transform="rotate(-90 186.2 80.7)">+</text>
<text x="270.8" y="86" transform="rotate(-90 270.8 86)">+</text>
</g>
<text font-size="1.8" fill="#800" x="273.4" y="214.7">DS3231</text>
</svg>
